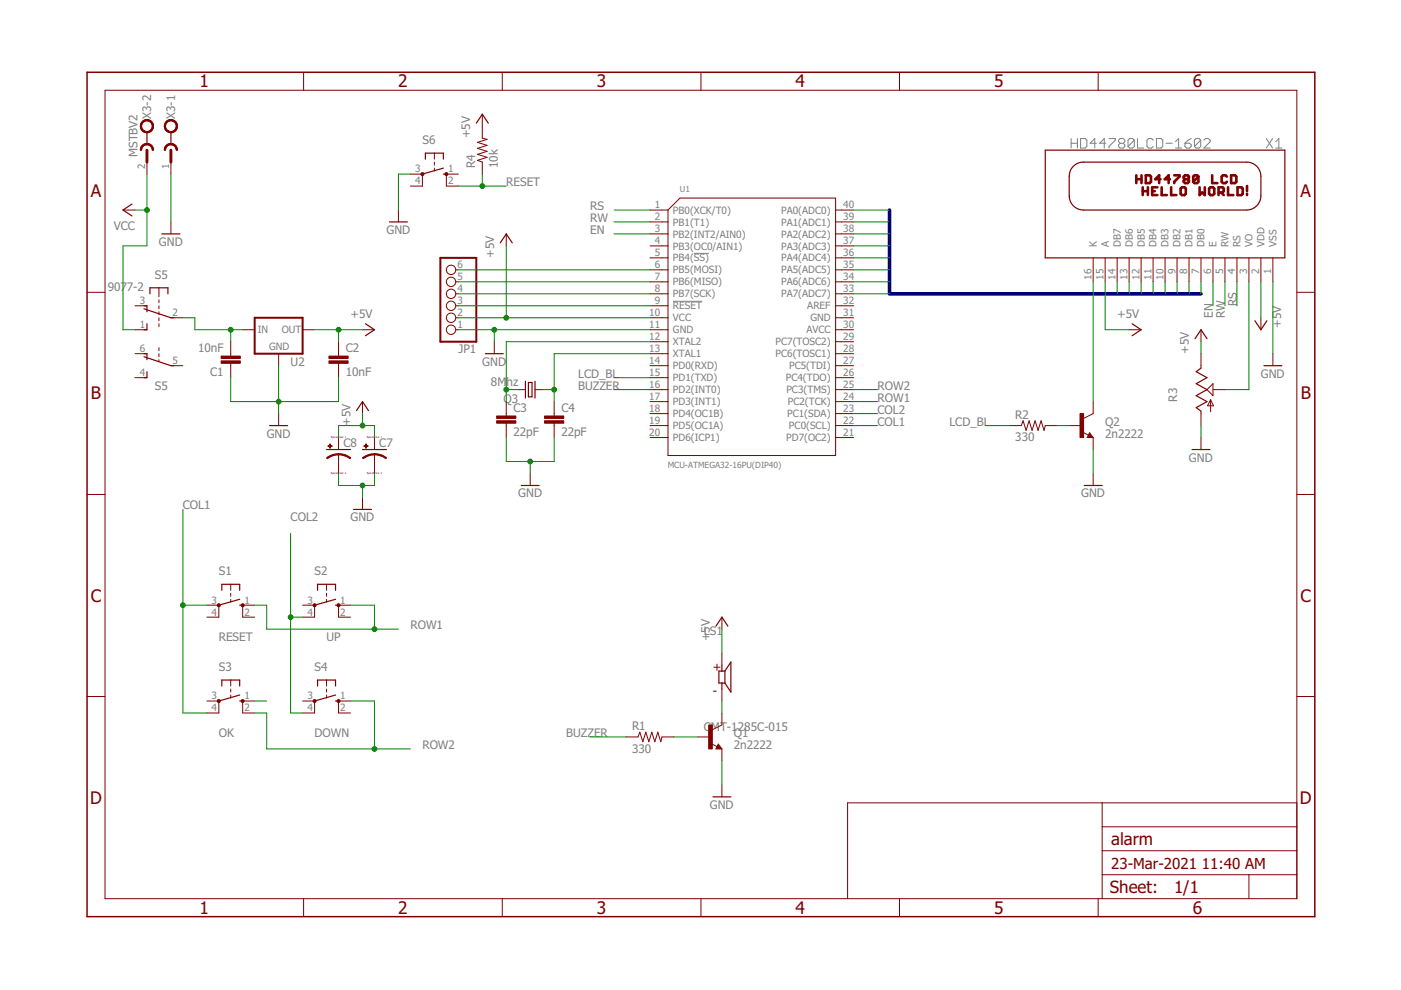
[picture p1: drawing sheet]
<svg xmlns="http://www.w3.org/2000/svg" width="297mm" height="210mm" viewBox="0 0 297 210" stroke-linecap="round" stroke-linejoin="round" font-family="sans-serif">
<g fill="none" stroke="#808080" stroke-width=".21">
<path d="M227.1 29.4v2M227.1 30.4h1.3M228.4 29.4v2M229.1 29.4h1l.3 .3v1.4l-.3 .3h-1zM232.5 30.4h-1.4l1-1v2M234.5 30.4h-1.4l1-1v2M235.1 29.4h1.4v.3l-1.4 1.4v.3M237.5 30.4h.6M237.5 30.4l-.3 .3v.4l.3 .3h.6l.4-.3v-.4l-.4-.3M237.5 30.4l-.3-.4v-.3l.3-.3h.6l.4 .3v.3l-.4 .4M240.5 29.7v1.4l-.3 .3h-.7l-.3-.3M240.5 29.7l-.3-.3h-.7l-.3 .3v1.4"/>
<path d="M240.5 29.7l-1.3 1.4M241.2 29.4v2h1.3M244.5 29.7l-.3-.3h-.7l-.3 .3v1.4l.3 .3h.7l.3-.3M245.2 29.4h1l.3 .3v1.4l-.3 .3h-1zM247.2 30.4h1.3M249.2 31.4h1.3M249.2 30l.7-.6v2M251.2 30.4h1l.4 .3v.4l-.4 .3h-.6l-.4-.3zM252.6 29.4l-.7 .3-.7 .7M254.6 29.7v1.4l-.4 .3h-.6l-.4-.3M254.6 29.7l-.4-.3h-.6l-.4 .3v1.4M254.6 29.7l-1.4 1.4"/>
<path d="M255.2 29.7l.4-.3h.6l.4 .3v.3l-1.4 1.4h1.4M268.5 29.4l1.3 2M269.8 29.4l-1.3 2M270.5 31.4h1.3M270.5 30l.6-.6v2M147.1 53.7h3.2M142.7 63.9h6.2"/>
</g>
<g fill="none" stroke="#800000" stroke-width=".21">
<path d="M22.3 19.1h252.7v171.4h-252.7zM64.4 15.3v3.8M106.5 15.3v3.8M148.6 15.3v3.8M190.7 15.3v3.8M232.8 15.3v3.8M31.2 34.4v2.5M36.2 34.4v2.5M87 36.9h2.6v2.6h-2.6M92.1 32.5v1.2M92.1 34.4v.6M92.1 35.6v.7"/>
<path d="M97.2 36.9h-2.6v2.6h2.6M102.3 24.2v5.1l1 .2-2.1 .7 2.1 .6-2.1 .7 2.1 .6-2.1 .6 2.1 .7-2.1 .6 1.1 .4v2.5M26.1 44.5h2.5M36.2 47.1v2.5M84.5 44.5v2.6M96.6 57.2h.6M96.6 59.8h.6M107.3 49.6v2.5M137.8 44.5h3.8M137.8 47.1h3.8M137.8 49.6h3.8M137.8 52.1h3.8"/>
<path d="M137.8 54.7h3.8M137.8 57.2h3.8M137.8 59.8h3.8M141.6 44.5l2.6-2.5h33v54.6h-35.6zM177.2 44.5h3.8M177.2 47.1h3.8M177.2 49.6h3.8M177.2 52.1h3.8M177.2 54.7h3.8M177.2 57.2h3.8M177.2 59.8h3.8M231.8 54.7v5.1"/>
<path d="M234.3 54.7v5.1M236.9 54.7v5.1M239.4 54.7v5.1M241.9 54.7v5.1M244.5 54.7v5.1M247 54.7v5.1M249.6 54.7v5.1M252.1 54.7v5.1M254.6 54.7v5.1M257.2 54.7v5.1M259.7 54.7v5.1M262.3 54.7v5.1"/>
<path d="M264.8 54.7v5.1M267.3 54.7v5.1M269.9 54.7v5.1M18.5 62h3.8M28.6 64.8h2.6M28.6 69.9h2.6M28.6 75h2.6M33.7 61v1.9M33.7 63.6v.6M33.7 64.8v.7M33.7 66.1v.6M33.7 67.4v.6"/>
<path d="M33.7 68.6v.7M33.7 73.7v.7M33.7 75v.6M33.7 76.3v.3M36.2 67.4h2.6M36.2 77.5h2.6M48.9 72.5v3M48.9 77v3.1M51.5 69.9h2.5M59.1 75v2.5M64.2 69.9h2.5M71.8 72.5v3"/>
<path d="M71.8 77v3.1M76.9 69.9h2.5M96.6 62.3h.6M96.6 64.8h.6M96.6 67.4h.6M96.6 69.9h.6M104.8 72.5v2.5M137.8 62.3h3.8M137.8 64.8h3.8M137.8 67.4h3.8M137.8 69.9h3.8M137.8 72.5h3.8"/>
<path d="M137.8 75h3.8M137.8 77.5h3.8M177.2 62.3h3.8M177.2 64.8h3.8M177.2 67.4h3.8M177.2 69.9h3.8M177.2 72.5h3.8M177.2 75h3.8M177.2 77.5h3.8M239.4 69.9h2.5M254.6 69.9v2.6M254.6 75v3"/>
<path d="M267.3 67.4v2.5M269.9 75v2.5M275 62h3.8M28.6 80.1h2.6M59.1 87.7v2.5M71.8 92.8v2.5M71.8 96.3v4.1M76.9 85.2v2.5M79.4 92.8v2.5M79.4 96.3v4.1M107.3 85.2v3M107.3 89.7v3.1"/>
<path d="M109.9 82.6h1.5M113.4 82.6h1.6M117.5 85.2v3M117.5 89.7v3.1M137.8 80.1h3.8M137.8 82.6h3.8M137.8 85.2h3.8M137.8 87.7h3.8M137.8 90.2h3.8M137.8 92.8h3.8M177.2 80.1h3.8M177.2 82.6h3.8"/>
<path d="M177.2 85.2h3.8M177.2 87.7h3.8M177.2 90.2h3.8M177.2 92.8h3.8M214 90.2h2.5l.4-1 .7 2 .6-2 .6 2 .7-2 .6 2 .6-2 .7 2 .2-1h2.6M226.7 90.2h2.5M229.6 91.7l1.2 .6M231 91.8l.8 1h-1.3zM231.8 85.2v2.5l-2.1 1M231.8 92.8v2.5M254.6 87.2v3M254.6 92.8v2.5"/>
<path d="M256.7 84.8v2.5M256.7 84.8l.6 1.2h-1.3zM257.2 82.6h2.5M257.2 81.3v2.6l-1.3-1.3zM18.5 104.8h3.8M76.9 105.5v2.5M112.4 100.4v2.5M231.8 100.4v2.5M275 104.8h3.8M43.9 128.3h2.5v2.6h-2.5M48.9 123.9v1.3M48.9 125.8v.6"/>
<path d="M48.9 127.1v.6M54 128.3h-2.5v2.6h2.5M64.2 128.3h2.5v2.6h-2.5M69.2 123.9v1.3M69.2 125.8v.6M69.2 127.1v.6M74.3 128.3h-2.5v2.6h2.5M153.1 130.9v2.5M153.1 138.5v2.5M18.5 147.7h3.8M43.9 148.6h2.5v2.6h-2.5M48.9 144.2v1.3"/>
<path d="M48.9 146.1v.6M48.9 147.4v.6M54 148.6h-2.5v2.6h2.5M64.2 148.6h2.5v2.6h-2.5M69.2 144.2v1.3M69.2 146.1v.6M69.2 147.4v.6M74.3 148.6h-2.5v2.6h2.5M132.7 156.3h2.6l.4-1.1 .6 2.1 .6-2.1 .7 2.1 .6-2.1 .6 2.1 .7-2.1 .6 2.1 .3-1h2.5M148 156.3h2.5M150.8 157.7l1.2 .6M152.3 157.8l.8 1h-1.3z"/>
<path d="M153.1 151.2v2.5l-2.1 1M153.1 146.1v2.5M153.1 158.8v2.5M275 147.7h3.8M153.1 166.4v2.6M233.7 170.2v20.3M233.7 175.3h41.3M275 170.2h-95.3v20.3M64.4 190.5v3.9M106.5 190.5v3.9M148.6 190.5v3.9M190.7 190.5v3.9"/>
<path d="M232.8 190.5v3.9M233.7 185.5h41.3M233.7 180.4h41.3M264.8 185.5v5"/>
<circle cx="95.6" cy="59.8" r=".99"/>
<circle cx="95.6" cy="57.2" r=".99"/>
<circle cx="95.6" cy="64.8" r=".99"/>
<circle cx="95.6" cy="62.3" r=".99"/>
<circle cx="95.6" cy="69.9" r=".99"/>
<circle cx="95.6" cy="67.4" r=".99"/>
</g>
<g fill="#800000" stroke="#800000" stroke-width=".21">
<path d="M46.9 75.5h4v.5h-4z"/>
<path d="M46.9 76.5h4v.5h-4z"/>
<path d="M69.7 76.5h4.1v.5h-4.1z"/>
<path d="M69.7 75.5h4.1v.5h-4.1z"/>
<path d="M105.3 89.2h4.1v.5h-4.1z"/>
<path d="M105.3 88.2h4.1v.5h-4.1z"/>
<path d="M115.5 89.2h4v.5h-4z"/>
<path d="M115.5 88.2h4v.5h-4z"/>
<path d="M77.2 94.5h.8v.1h-.8z"/>
<path d="M77.5 94.1h.2v.9h-.2z"/>
<path d="M69.5 94.5h.9v.1h-.9z"/>
<path d="M69.9 94.1h.1v.9h-.1z"/>
<path d="M150.3 153.7h.7v5.1h-.7z"/>
<path d="M229 87.7h.7v5.1h-.7z"/>
</g>
<g fill="none" stroke="#800000" stroke-width=".25">
<path d="M31.2 28v2.6M36.2 28v2.6M90.2 33.7v-1.2h3.8v1.2M94 36.9h.6M94 35.6l-4.4 1.3M101 26.1l1.3-1.9 1.2 1.9M221.6 31.8h50.8v22.9h-50.8zM227.6 35.2l.7-.5 1.4-.3h34.6a3 3 0 0 1 3 3v4.1a3 3 0 0 1-3 3h-34.6a3 3 0 0 1-3-3v-4.6a2.76 2.76 0 0 1 .9-1.7zM28 43.3l-1.9 1.2 1.9 1.3M34.3 49.6h3.8M82.6 47.1h3.8M106.1 51.5l1.2-1.9 1.3 1.9"/>
<path d="M30.5 65.5l5.7 1.9h.7M30.5 64.8h.7v1.3M30.5 75h.7v1.3M30.5 75.6l5.7 1.9h.7M31.2 68.6v1.3h-.7M31.2 78.8v1.3h-.7M31.8 62.3v-1.3h3.8v1.3M77.5 68.6l1.9 1.3-1.9 1.3M102.9 75h3.8M240 68.6l1.9 1.3-1.9 1.3M253.4 71.8l1.2-1.9 1.3 1.9M254.6 78l-1 .8 2.3 1.3-2.3 1.2 2.3 1.3-2.3 1.3 2.3 1.3-2.3 1.2 1 .8"/>
<path d="M266.1 68l1.2 1.9 1.3-1.9M268 77.5h3.8M57.2 90.2h3.8M69.2 95.3h5.1M75.6 87.1l1.3-1.9 1.2 1.9M76.9 95.3h5M111.4 80.8v3.6M112 81.1h.8v3h-.8zM113.4 80.8v3.6M231 92.3l.1 .2h-.3l.2-.5 .5 .6h-.7M252.7 95.3h3.8M75 108h3.8"/>
<path d="M110.5 102.9h3.8M229.9 102.9h3.8M47 125.2v-1.3h3.8v1.3M50.8 128.3h.7M50.8 127.1l-4.4 1.2M67.3 125.2v-1.3h3.8v1.3M71.1 128.3h.7M71.1 127.1l-4.4 1.2M151.8 132.8l1.3-1.9 1.2 1.9M47 145.5v-1.3h3.8v1.3M50.8 148.6h.7M50.8 147.4l-4.4 1.2"/>
<path d="M67.3 145.5v-1.3h3.8v1.3M71.1 148.6h.7M71.1 147.4l-4.4 1.2M152.3 158.3l.1 .2h-.4l.3-.5 .5 .7h-.8M153.1 141v1.3M153.1 144.8v1.3M153.7 142.3h-1.3v2.5h1.3M153.7 142.3v2.5M153.7 142.3l1.3-1.9v6.3l-1.3-1.9M151.2 169h3.8"/>
</g>
<g fill="#800000" stroke="#800000" stroke-width=".21">
<path d="M79.4 96.2l1.4 .2 1.2 .7-.2 .2-1.4-.7-1-.2z" fill-rule="evenodd"/>
<path d="M76.9 97.1l1.2-.7 1.3-.2v.3l-1 .1-1.4 .7z" fill-rule="evenodd"/>
<path d="M71.8 96.2h.3a3.9 3.9 0 0 1 2.3 .9l-.2 .2-1.4-.7-1-.2z" fill-rule="evenodd"/>
<path d="M69.2 97.1l1.2-.7 1.4-.2v.3l-1 .1-1.4 .7z" fill-rule="evenodd"/>
<path d="M51.2 128.1h.5v.5h-.5z" fill-rule="evenodd"/>
<path d="M66.5 128.1h.4v.5h-.4z" fill-rule="evenodd"/>
<path d="M71.5 128.1h.5v.5h-.5z" fill-rule="evenodd"/>
<path d="M46.1 148.4h.5v.5h-.5z" fill-rule="evenodd"/>
<path d="M35.2 30.8l.6-.3 .4-.1v.3l-.7 .2-.3 .4-.1 .5h-.3l.1-.4z" fill-rule="evenodd"/>
<path d="M36.2 30.4a1.37 1.37 0 0 1 1.4 1.4h-.2l-.1-.5-.4-.4-.7-.2z" fill-rule="evenodd"/>
<path d="M35.2 30.8a1.4 1.4 0 0 1 1.6-.3 1.4 1.4 0 0 1 .8 1.3h-.2a1.14 1.14 0 0 0-1.2-1.1 1.14 1.14 0 0 0-1.1 1.1h-.3v-.1z" fill-rule="evenodd"/>
<path d="M35.2 25.8a1.4 1.4 0 0 1 2.2 .2 1.4 1.4 0 0 1-.8 2.1 1.4 1.4 0 0 1-1.8-1.3h.3a1.14 1.14 0 0 1 1.7-1 1.14 1.14 0 0 1 .1 1.9 1.14 1.14 0 0 1-1.8-.7v-.2h-.3z" fill-rule="evenodd"/>
<path d="M35.2 25.8a1.4 1.4 0 0 1 2.2 .2 1.4 1.4 0 0 1-.8 2.1 1.4 1.4 0 0 1-1.8-1.3h.3a1.14 1.14 0 0 1 1.7-1 1.14 1.14 0 0 1 .1 1.9 1.14 1.14 0 0 1-1.8-.7v-.2h-.3z" fill-rule="evenodd"/>
<path d="M30.2 30.8l.5-.3 .5-.1v.3l-.6 .1-.4 .3-.2 .7h-.2v-.4z" fill-rule="evenodd"/>
<path d="M31.2 30.4a1.37 1.37 0 0 1 1.4 1.4h-.3l-.1-.5-.3-.4-.7-.2z" fill-rule="evenodd"/>
<path d="M30.2 30.8a1.4 1.4 0 0 1 1.5-.3 1.4 1.4 0 0 1 .9 1.3h-.3a1.14 1.14 0 0 0-1.1-1.1 1.14 1.14 0 0 0-1.2 1.1h-.2v-.1z" fill-rule="evenodd"/>
<path d="M30.1 25.8a1.39 1.39 0 0 1 2.2 .2 1.39 1.39 0 0 1-.8 2.1 1.39 1.39 0 0 1-1.7-1.3h.2a1.14 1.14 0 0 1 1.7-1 1.14 1.14 0 0 1 .1 1.9 1.14 1.14 0 0 1-1.8-.7v-.2h-.2z" fill-rule="evenodd"/>
<path d="M30.1 25.8a1.39 1.39 0 0 1 2.2 .2 1.39 1.39 0 0 1-.8 2.1 1.39 1.39 0 0 1-1.7-1.3h.2a1.14 1.14 0 0 1 1.7-1 1.14 1.14 0 0 1 .1 1.9 1.14 1.14 0 0 1-1.8-.7v-.2h-.2z" fill-rule="evenodd"/>
<circle cx="46.4" cy="128.3" r=".33"/>
<circle cx="51.5" cy="148.6" r=".32"/>
<circle cx="66.7" cy="148.6" r=".32"/>
<circle cx="71.8" cy="148.6" r=".32"/>
<circle cx="89.6" cy="36.9" r=".33"/>
<circle cx="94.6" cy="36.9" r=".33"/>
</g>
<g fill="none" stroke="#800000" stroke-width=".55">
<path d="M240.9 37.2v1.6M240.9 38h1.1M242 37.2v1.6M242.3 39.7v1.7M242.9 37.2h.9l.2 .2v1.1l-.2 .3h-.9zM243.4 39.7v1.7M245.4 39.7h-1.1v1.7h1.1M246 38h-1.1l.9-.8v1.6M246.3 39.7v1.7h1.1M248.1 38h-1.1l.8-.8v1.6M248.3 39.7v1.7h1.1M249 37.2h1.1v.2l-1.1 1.1v.3"/>
<path d="M250.6 39.7h.5l.3 .3v1.1l-.3 .3h-.5l-.3-.3v-1.1zM251.2 38h.6M251.2 38l-.2 .3v.2l.2 .3h.6l.3-.3v-.2l-.3-.3M251.2 38l-.2-.3v-.3l.2-.2h.6l.3 .2v.3l-.3 .3M254.1 37.4v1.1l-.3 .3h-.5l-.3-.3M254.1 37.4l-.3-.2h-.5l-.3 .2v1.1M254.1 37.4l-1.1 1.1M254.3 39.7v1.7l.6-.6 .5 .6v-1.7M256.6 39.7h.6l.3 .3v1.1l-.3 .3h-.6l-.3-.3v-1.1zM257 37.2v1.6h1.1M260.1 37.4l-.3-.2h-.5l-.3 .2v1.1l.3 .3h.5l.3-.3M260.4 39.7v1.7h1.1"/>
<path d="M261 37.2h.9l.2 .2v1.1l-.2 .3h-.9zM262.4 39.7h.8l.3 .3v1.1l-.3 .3h-.8zM264.4 39.4v1.1M242.3 40.5h1.1M244.3 40.5h.5M258.4 40.8h.8l.3-.3v-.5l-.3-.3h-.8v1.7M258.9 40.8l.6 .6M264.4 41.1v.3"/>
</g>
<path d="M93.4 54.7h7.6v17.8h-7.6zM54 67.4h10.2v7.6h-10.2z" fill="none" stroke="#800000" stroke-width=".42"/>
<path d="M18.5 15.3h260.3v179.1h-260.3z" fill="none" stroke="#800000" stroke-width=".32"/>
<path d="M31.2 31.8v2.6M36.2 31.8v2.6" fill="none" stroke="#800000" stroke-width=".61"/>
<path d="M188.6 44.5v17.8h66" fill="none" stroke="#000080" stroke-width=".76"/>
<g fill="none" stroke="#008000" stroke-width=".21">
<path d="M31.2 36.9v15.2h-5.1v17.8h2.5M36.2 36.9v10.2M87 36.9h-2.5v7.6M97.2 39.5h10.1M102.3 36.9v2.6M28.6 44.5h2.6M97.2 59.8h40.6M97.2 57.2h40.6M107.3 52.1v15.3M130.2 44.5h7.6M130.2 47.1h7.6M130.2 49.6h7.6"/>
<path d="M181 44.5h7.6M181 52.1h7.6M181 59.8h7.6M181 57.2h7.6M181 47.1h7.6M181 49.6h7.6M181 54.7h7.6M231.8 59.8v25.4M234.3 59.8v10.1h5.1M236.9 59.8v2.5M239.4 59.8v2.5M241.9 59.8v2.5"/>
<path d="M244.5 59.8v2.5M247 59.8v2.5M249.6 59.8v2.5M252.1 59.8v2.5M254.6 59.8v2.5M257.2 59.8v5M259.7 59.8v5M262.3 59.8v5M264.8 59.8v22.8h-5.1M267.3 59.8v7.6M269.9 59.8v15.2M38.8 67.4h2.5v2.5h10.2"/>
<path d="M48.9 69.9v2.6M59.1 77.5v10.2M66.7 69.9h10.2M71.8 69.9v2.6M97.2 69.9h40.6M97.2 67.4h40.6M97.2 62.3h40.6M97.2 64.8h40.6M104.8 69.9v2.6M137.8 72.5h-30.5v12.7M137.8 75h-20.3v10.2M181 62.3h7.6"/>
<path d="M254.6 72.5v2.5M48.9 80.1v5.1h22.9v-5.1M71.8 92.8v-2.6h7.6v2.6M76.9 87.7v2.5M107.3 92.8v5.1h10.2v-5.1M107.3 82.6h2.6M112.4 97.9v2.5M115 82.6h2.5M130.2 82.6h7.6M130.2 80.1h7.6M181 85.2h5.1M181 90.2h5.1"/>
<path d="M181 87.7h5.1M181 82.6h5.1M208.9 90.2h5.1M224.2 90.2h2.5M231.8 95.3v5.1M254.6 90.2v2.6M38.8 108v43.2h5.1M61.6 113.1v38.1h2.6M71.8 100.4v2.5h7.6v-2.5M76.9 102.9v2.6M38.8 128.3h5.1M54 128.3h2.5v5.1h28"/>
<path d="M61.6 130.9h2.6M74.3 128.3h5.1v5.1M153.1 133.4v5.1M54 151.2h2.5v7.6h30.5M54 148.6h2.5M74.3 148.6h5.1v10.2M125.1 156.3h7.6M142.9 156.3h5.1M153.1 148.6v2.6M153.1 161.3v5.1"/>
</g>
<g fill="#008000" stroke="#008000" stroke-width=".21">
<circle cx="31.2" cy="44.5" r=".51"/>
<circle cx="59.1" cy="85.2" r=".51"/>
<circle cx="112.4" cy="97.9" r=".51"/>
<circle cx="104.8" cy="69.9" r=".51"/>
<circle cx="76.9" cy="102.9" r=".51"/>
<circle cx="71.8" cy="69.9" r=".51"/>
<circle cx="107.3" cy="67.4" r=".51"/>
<circle cx="76.9" cy="90.2" r=".51"/>
<circle cx="38.8" cy="128.3" r=".51"/>
<circle cx="61.6" cy="130.9" r=".51"/>
<circle cx="79.4" cy="133.4" r=".51"/>
<circle cx="79.4" cy="158.8" r=".51"/>
<circle cx="48.9" cy="69.9" r=".51"/>
<circle cx="107.3" cy="82.6" r=".51"/>
<circle cx="117.5" cy="82.6" r=".51"/>
<circle cx="102.3" cy="39.5" r=".51"/>
</g>
<g font-size="3.7" fill="#800000">
<text x="42.3" y="18.5">1</text>
<text x="84.4" y="18.5">2</text>
<text x="126.6" y="18.5">3</text>
<text x="168.7" y="18.5">4</text>
<text x="210.8" y="18.5">5</text>
<text x="252.9" y="18.5">6</text>
<text x="19.3" y="41.8">A</text>
<text x="275.8" y="41.8">A</text>
<text x="19.3" y="84.7">B</text>
<text x="275.8" y="84.7">B</text>
<text x="19.3" y="127.6">C</text>
<text x="275.8" y="127.6">C</text>
<text x="19.1" y="170.4">D</text>
<text x="275.6" y="170.4">D</text>
<text x="42.3" y="193.7">1</text>
<text x="84.4" y="193.7">2</text>
<text x="126.6" y="193.7">3</text>
<text x="168.7" y="193.7">4</text>
<text x="210.8" y="193.7">5</text>
<text x="252.9" y="193.7">6</text>
</g>
<g font-size="3.6" fill="#800000">
<text x="235.6" y="179.1">alarm</text>
<text x="235.3" y="189.4">Sheet:</text>
<text x="248.9" y="189.3">1/1</text>
</g>
<g font-size="3.2" fill="#800000">
<text x="235.6" y="184.2">23-Mar-2021</text>
<text x="254.8" y="184.2">11:40 AM</text>
</g>
<g font-size="2.5" fill="#808080">
<text x="32" y="25.2" transform="rotate(-90 32 25.2)">X3-2</text>
<text x="37.1" y="25.2" transform="rotate(-90 37.1 25.2)">X3-1</text>
<text x="99.7" y="29.3" transform="rotate(-90 99.7 29.3)">+5V</text>
<text x="29.1" y="33.3" transform="rotate(-90 29.1 33.3)">MSTBV2</text>
<text x="89.6" y="30.6">S6</text>
<text x="100.8" y="35.6" transform="rotate(-90 100.8 35.6)">R4</text>
<text x="105.6" y="35.6" transform="rotate(-90 105.6 35.6)">10k</text>
<text x="107.3" y="39.4">RESET</text>
<text x="125.1" y="44.5">RS</text>
<text x="125.1" y="47.1">RW</text>
<text x="24.1" y="48.8">VCC</text>
<text x="33.7" y="52.1">GND</text>
<text x="81.9" y="49.6">GND</text>
<text x="125.1" y="49.6">EN</text>
<text x="32.8" y="59.1">S5</text>
<text x="104.8" y="54.7" transform="rotate(-90 104.8 54.7)">+5V</text>
<text x="22.8" y="61.7">9077-2</text>
<text x="262.2" y="64.8" transform="rotate(-90 262.2 64.8)">RS</text>
<text x="74.3" y="67.4">+5V</text>
<text x="236.9" y="67.4">+5V</text>
<text x="257.2" y="67.4" transform="rotate(-90 257.2 67.4)">EN</text>
<text x="259.7" y="67.4" transform="rotate(-90 259.7 67.4)">RW</text>
<text x="271.6" y="69.5" transform="rotate(-90 271.6 69.5)">+5V</text>
<text x="42" y="74.6">10nF</text>
<text x="61.6" y="77.5">U2</text>
<text x="73.3" y="74.6">C2</text>
<text x="97.2" y="74.9">JP1</text>
<text x="102.3" y="77.5">GND</text>
<text x="252.1" y="75" transform="rotate(-90 252.1 75)">+5V</text>
<text x="32.8" y="82.6">S5</text>
<text x="44.5" y="79.7">C1</text>
<text x="73.3" y="79.7">10nF</text>
<text x="104.1" y="81.9">8M</text>
<text x="107.4" y="81.9">hz</text>
<text x="122.6" y="80.1">LCD_BL</text>
<text x="122.6" y="82.6">BUZZER</text>
<text x="186.1" y="82.6">ROW2</text>
<text x="267.3" y="80.1">GND</text>
<text x="106.8" y="85.4">Q3</text>
<text x="108.9" y="87.3">C3</text>
<text x="119" y="87.3">C4</text>
<text x="186.1" y="87.7">COL2</text>
<text x="186.1" y="85.2">ROW1</text>
<text x="215.3" y="88.7">R2</text>
<text x="249.6" y="85.2" transform="rotate(-90 249.6 85.2)">R3</text>
<text x="56.5" y="92.8">GND</text>
<text x="72.8" y="94.7">C8</text>
<text x="74.3" y="90.2" transform="rotate(-90 74.3 90.2)">+5V</text>
<text x="80.4" y="94.7">C7</text>
<text x="108.9" y="92.4">22pF</text>
<text x="119" y="92.4">22pF</text>
<text x="186.1" y="90.2">COL1</text>
<text x="201.3" y="90.2">LCD_BL</text>
<text x="215.3" y="93.5">330</text>
<text x="234.3" y="92.8">2n2222</text>
<text x="234.3" y="90.2">Q2</text>
<text x="252.1" y="97.9">GND</text>
<text x="109.9" y="105.5">GND</text>
<text x="229.2" y="105.5">GND</text>
<text x="38.8" y="108">COL1</text>
<text x="61.6" y="110.5">COL2</text>
<text x="74.3" y="110.5">GND</text>
<text x="46.4" y="122">S1</text>
<text x="66.7" y="122">S2</text>
<text x="46.4" y="135.9">RESET</text>
<text x="69.2" y="135.9">UP</text>
<text x="87" y="133.4">ROW1</text>
<text x="149.2" y="134.7">LS1</text>
<text x="150.5" y="135.9" transform="rotate(-90 150.5 135.9)">+5V</text>
<text x="46.4" y="142.3">S3</text>
<text x="66.7" y="142.3">S4</text>
<text x="134" y="154.8">R1</text>
<text x="149.2" y="155">C</text>
<text x="150.7" y="155">MT-1285C-015</text>
<text x="46.4" y="156.3">OK</text>
<text x="66.7" y="156.3">DOWN</text>
<text x="89.6" y="158.8">ROW2</text>
<text x="120" y="156.3">BUZZER</text>
<text x="134" y="159.6">330</text>
<text x="155.6" y="158.8">2n2222</text>
<text x="155.6" y="156.3">Q1</text>
<text x="150.5" y="171.5">GND</text>
</g>
<g font-size="2.5" fill="#800000">
<text x="151.1" y="142.3">+</text>
<text x="151.1" y="147.4">-</text>
</g>
<g font-size="2.1" fill="#808080">
<text x="30.8" y="35.9" transform="rotate(-90 30.8 35.9)">2</text>
<text x="35.9" y="35.9" transform="rotate(-90 35.9 35.9)">1</text>
<text x="88" y="36.6">3</text>
<text x="88" y="39.1">4</text>
<text x="95" y="36.6">1</text>
<text x="95" y="39.1">2</text>
<text x="138.8" y="44.2">1</text>
<text x="138.8" y="46.7">2</text>
<text x="142.7" y="45.3">PB0(XCK/T0)</text>
<text x="142.7" y="47.8">PB1(T1)</text>
<text x="165.6" y="47.8">PA1(ADC1)</text>
<text x="165.6" y="45.3">PA0(ADC0)</text>
<text x="178.8" y="46.7">39</text>
<text x="178.8" y="44.2">40</text>
<text x="138.8" y="49.2">3</text>
<text x="138.8" y="51.8">4</text>
<text x="142.7" y="50.4">PB2(INT2/AIN0)</text>
<text x="142.7" y="52.9">PB3(OC0/AIN1)</text>
<text x="165.6" y="52.9">PA3(ADC3)</text>
<text x="165.6" y="50.4">PA2(ADC2)</text>
<text x="178.8" y="51.8">37</text>
<text x="178.8" y="49.2">38</text>
<text x="232.5" y="52.3" transform="rotate(-90 232.5 52.3)">K</text>
<text x="235.1" y="52.3" transform="rotate(-90 235.1 52.3)">A</text>
<text x="237.6" y="52.3" transform="rotate(-90 237.6 52.3)">DB7</text>
<text x="240.2" y="52.3" transform="rotate(-90 240.2 52.3)">DB6</text>
<text x="242.7" y="52.3" transform="rotate(-90 242.7 52.3)">DB5</text>
<text x="245.2" y="52.3" transform="rotate(-90 245.2 52.3)">DB4</text>
<text x="247.8" y="52.3" transform="rotate(-90 247.8 52.3)">DB3</text>
<text x="250.3" y="52.3" transform="rotate(-90 250.3 52.3)">DB2</text>
<text x="252.9" y="52.3" transform="rotate(-90 252.9 52.3)">DB1</text>
<text x="255.4" y="52.3" transform="rotate(-90 255.4 52.3)">DB0</text>
<text x="257.9" y="52.3" transform="rotate(-90 257.9 52.3)">E</text>
<text x="260.5" y="52.3" transform="rotate(-90 260.5 52.3)">RW</text>
<text x="263" y="52.3" transform="rotate(-90 263 52.3)">RS</text>
<text x="265.6" y="52.3" transform="rotate(-90 265.6 52.3)">VO</text>
<text x="268.1" y="52.3" transform="rotate(-90 268.1 52.3)">VDD</text>
<text x="270.6" y="52.3" transform="rotate(-90 270.6 52.3)">VSS</text>
<text x="97" y="59.4">5</text>
<text x="97" y="56.9">6</text>
<text x="138.8" y="54.3">5</text>
<text x="138.8" y="56.9">6</text>
<text x="138.8" y="59.4">7</text>
<text x="142.7" y="55.4">PB4(SS)</text>
<text x="142.7" y="58">PB5(MOSI)</text>
<text x="165.6" y="58">PA5(ADC5)</text>
<text x="165.6" y="55.4">PA4(ADC4)</text>
<text x="178.8" y="59.4">34</text>
<text x="178.8" y="56.9">35</text>
<text x="178.8" y="54.3">36</text>
<text x="231.4" y="59.3" transform="rotate(-90 231.4 59.3)">16</text>
<text x="234" y="59.3" transform="rotate(-90 234 59.3)">15</text>
<text x="236.5" y="59.3" transform="rotate(-90 236.5 59.3)">14</text>
<text x="239" y="59.3" transform="rotate(-90 239 59.3)">13</text>
<text x="241.6" y="59.3" transform="rotate(-90 241.6 59.3)">12</text>
<text x="244.1" y="59.3" transform="rotate(-90 244.1 59.3)">11</text>
<text x="246.7" y="59.3" transform="rotate(-90 246.7 59.3)">10</text>
<text x="249.2" y="58.2" transform="rotate(-90 249.2 58.2)">9</text>
<text x="251.7" y="58.2" transform="rotate(-90 251.7 58.2)">8</text>
<text x="254.3" y="58.2" transform="rotate(-90 254.3 58.2)">7</text>
<text x="256.8" y="58.2" transform="rotate(-90 256.8 58.2)">6</text>
<text x="259.4" y="58.2" transform="rotate(-90 259.4 58.2)">5</text>
<text x="261.9" y="58.2" transform="rotate(-90 261.9 58.2)">4</text>
<text x="264.4" y="58.2" transform="rotate(-90 264.4 58.2)">3</text>
<text x="267" y="58.2" transform="rotate(-90 267 58.2)">2</text>
<text x="269.5" y="58.2" transform="rotate(-90 269.5 58.2)">1</text>
<text x="29.6" y="64.5">3</text>
<text x="97" y="64.5">3</text>
<text x="97" y="61.9">4</text>
<text x="138.8" y="61.9">8</text>
<text x="138.8" y="64.5">9</text>
<text x="142.7" y="60.5">PB6(MISO)</text>
<text x="142.7" y="63.1">PB7(SCK)</text>
<text x="142.7" y="65.6">RESET</text>
<text x="165.6" y="63.1">PA7(ADC7)</text>
<text x="165.6" y="60.5">PA6(ADC6)</text>
<text x="171.2" y="65.6">AREF</text>
<text x="178.8" y="64.5">32</text>
<text x="178.8" y="61.9">33</text>
<text x="29.6" y="69.6">1</text>
<text x="36.6" y="67">2</text>
<text x="54.6" y="70.6">IN</text>
<text x="59.7" y="70.6">OUT</text>
<text x="97" y="69.6">1</text>
<text x="97" y="67">2</text>
<text x="137.7" y="67">10</text>
<text x="137.7" y="69.6">11</text>
<text x="142.7" y="68.1">VCC</text>
<text x="142.7" y="70.7">GND</text>
<text x="171" y="70.7">AVCC</text>
<text x="171.8" y="68.1">GND</text>
<text x="178.8" y="69.6">30</text>
<text x="178.8" y="67">31</text>
<text x="29.6" y="74.6">6</text>
<text x="36.6" y="77.2">5</text>
<text x="57.1" y="74.2">GND</text>
<text x="137.7" y="72.1">12</text>
<text x="137.7" y="74.6">13</text>
<text x="137.7" y="77.2">14</text>
<text x="142.7" y="73.2">XTAL2</text>
<text x="142.7" y="75.8">XTAL1</text>
<text x="164.4" y="75.8">PC6(TOSC1)</text>
<text x="164.4" y="73.2">PC7(TOSC2)</text>
<text x="178.8" y="77.2">27</text>
<text x="178.8" y="74.6">28</text>
<text x="178.8" y="72.1">29</text>
<text x="29.6" y="79.7">4</text>
<text x="137.7" y="79.7">15</text>
<text x="137.7" y="82.3">16</text>
<text x="142.7" y="78.3">PD0(RXD)</text>
<text x="142.7" y="80.8">PD1(TXD)</text>
<text x="142.7" y="83.4">PD2(INT0)</text>
<text x="166.6" y="80.8">PC4(TDO)</text>
<text x="166.7" y="83.4">PC3(TMS)</text>
<text x="167.3" y="78.3">PC5(TDI)</text>
<text x="178.8" y="82.3">25</text>
<text x="178.8" y="79.7">26</text>
<text x="137.7" y="84.8">17</text>
<text x="137.7" y="87.3">18</text>
<text x="137.7" y="89.9">19</text>
<text x="142.7" y="85.9">PD3(INT1)</text>
<text x="142.7" y="88.5">PD4(OC1B)</text>
<text x="166.9" y="88.5">PC1(SDA)</text>
<text x="167" y="85.9">PC2(TCK)</text>
<text x="178.8" y="89.9">22</text>
<text x="178.8" y="87.3">23</text>
<text x="178.8" y="84.8">24</text>
<text x="137.7" y="92.4">20</text>
<text x="142.7" y="91">PD5(OC1A)</text>
<text x="142.7" y="93.5">PD6(ICP1)</text>
<text x="166.7" y="93.5">PD7(OC2)</text>
<text x="167.3" y="91">PC0(SCL)</text>
<text x="178.8" y="92.4">21</text>
<text x="44.9" y="128">3</text>
<text x="44.9" y="130.5">4</text>
<text x="51.8" y="128">1</text>
<text x="51.8" y="130.5">2</text>
<text x="65.2" y="128">3</text>
<text x="65.2" y="130.5">4</text>
<text x="72.1" y="128">1</text>
<text x="72.1" y="130.5">2</text>
<text x="44.9" y="148.3">3</text>
<text x="51.8" y="148.3">1</text>
<text x="65.2" y="148.3">3</text>
<text x="72.1" y="148.3">1</text>
<text x="44.9" y="150.8">4</text>
<text x="51.8" y="150.8">2</text>
<text x="65.2" y="150.8">4</text>
<text x="72.1" y="150.8">2</text>
</g>
<g font-size="1.8" fill="#808080">
<text x="144.1" y="40.7">U1</text>
<text x="141.6" y="99.2">MCU-ATMEGA32-16PU(DIP40)</text>
</g>
<g font-size=".6" fill="#800080">
<text x="70.2" y="93">SpiceO</text>
<text x="71.9" y="93">rder 1</text>
<text x="77.8" y="93">SpiceO</text>
<text x="79.5" y="93">rder 1</text>
<text x="70.2" y="100.6">SpiceO</text>
<text x="71.9" y="100.6">rder 2</text>
<text x="77.8" y="100.6">SpiceO</text>
<text x="79.5" y="100.6">rder 2</text>
</g>
</svg>
